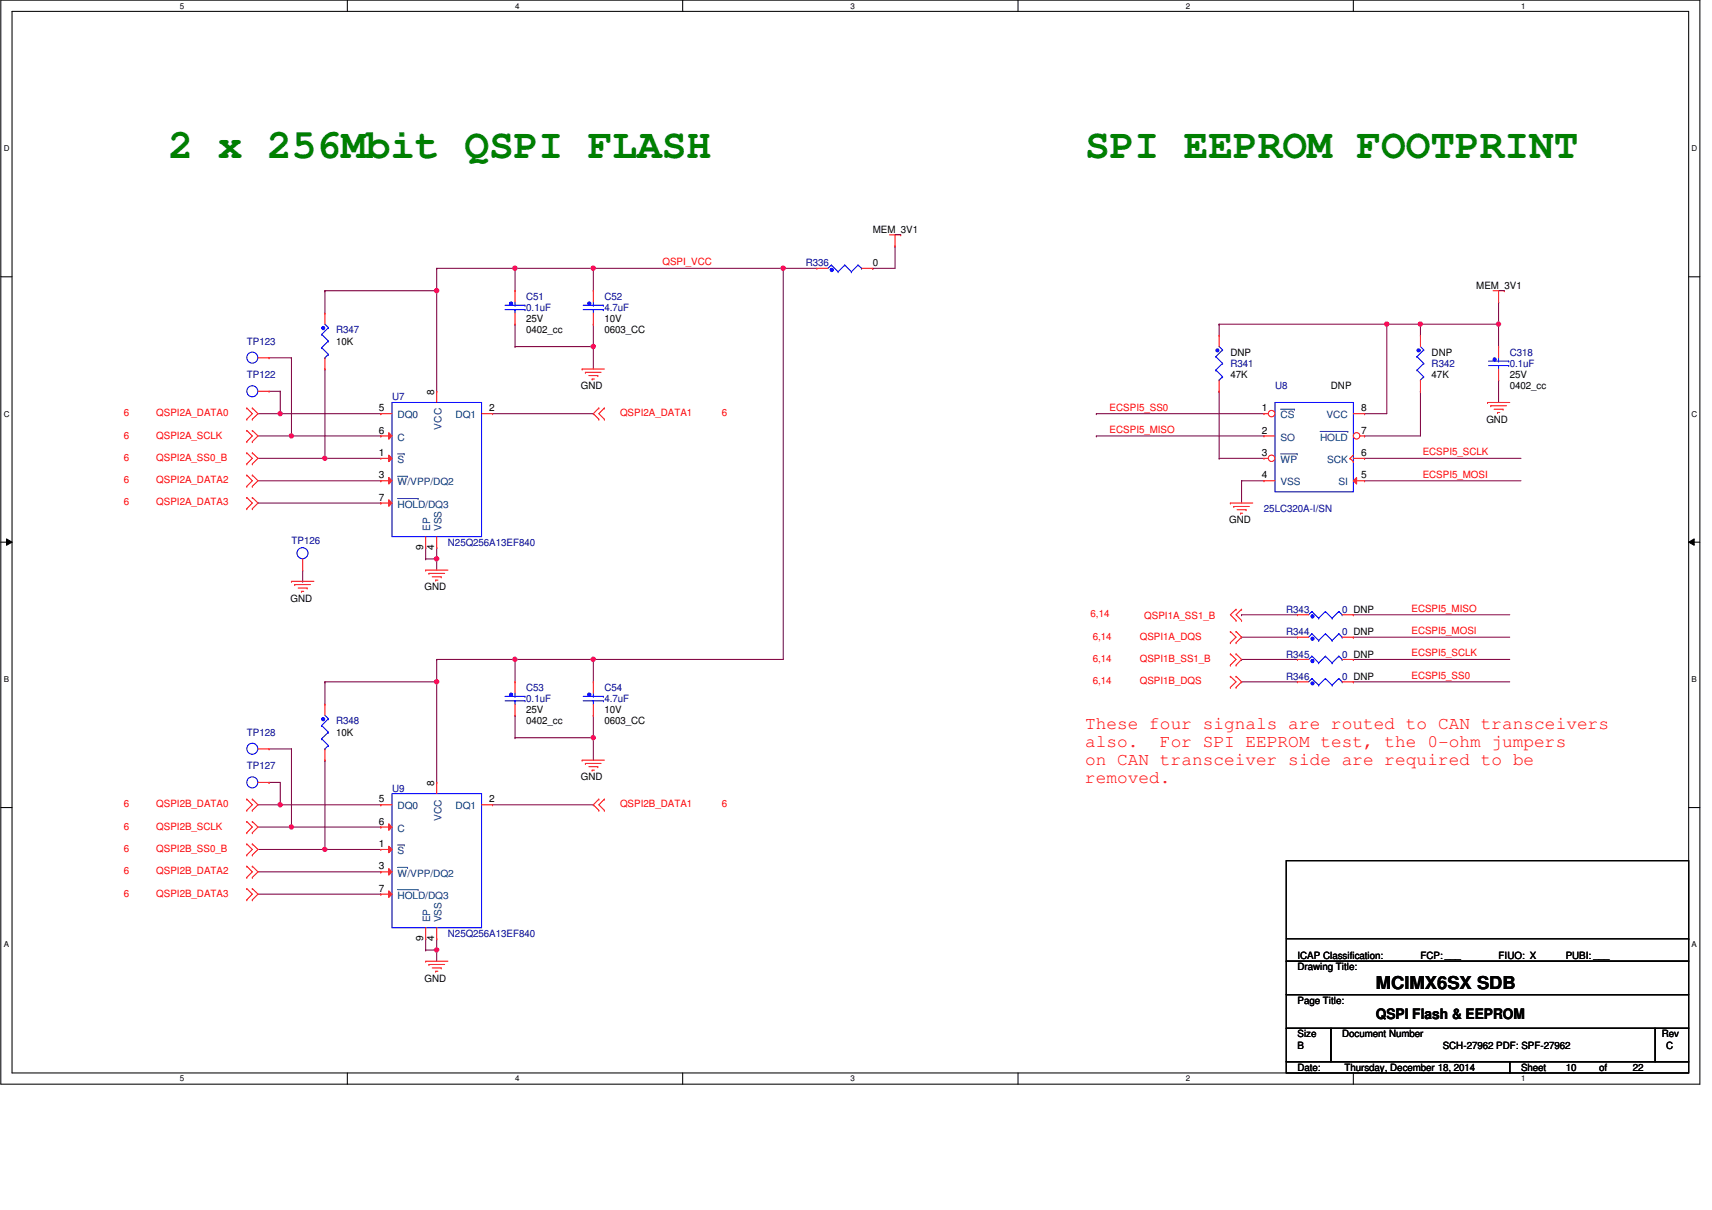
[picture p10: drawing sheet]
<svg xmlns="http://www.w3.org/2000/svg" width="420mm" height="297mm" viewBox="0 0 420 297" stroke-linecap="round" stroke-linejoin="round" font-family="sans-serif">
<path d="M.2 0h417v266.1h-417zM3 2.8h411.4v260.6h-411.4z" fill="none" stroke="#000" stroke-width=".25"/>
<g fill="#fff">
<path d="M44.1 .3h1.1v2.2h-1.1z"/>
<path d="M44.1 263.7h1.1v2.2h-1.1z"/>
</g>
<path d="M85.2 0v2.8M85.2 263.4v2.7" fill="none" stroke="#000" stroke-width=".25"/>
<g fill="#fff">
<path d="M126.4 .3h1.1v2.2h-1.1z"/>
<path d="M126.4 263.7h1.1v2.2h-1.1z"/>
</g>
<path d="M167.5 0v2.8M167.5 263.4v2.7" fill="none" stroke="#000" stroke-width=".25"/>
<g fill="#fff">
<path d="M208.7 .3h1.1v2.2h-1.1z"/>
<path d="M208.7 263.7h1.1v2.2h-1.1z"/>
</g>
<path d="M249.8 0v2.8M249.8 263.4v2.7" fill="none" stroke="#000" stroke-width=".25"/>
<g fill="#fff">
<path d="M291 .3h1.1v2.2h-1.1z"/>
<path d="M291 263.7h1.1v2.2h-1.1z"/>
</g>
<path d="M332.1 0v2.8M332.1 263.4v2.7" fill="none" stroke="#000" stroke-width=".25"/>
<g fill="#fff">
<path d="M373.3 .3h1.1v2.2h-1.1z"/>
<path d="M373.3 263.7h1.1v2.2h-1.1z"/>
<path d="M.9 35.3h1.4v2.2h-1.4z"/>
<path d="M415.2 35.3h1.3v2.2h-1.3z"/>
<path d="M.9 100.5h1.4v2.2h-1.4z"/>
<path d="M415.2 100.5h1.3v2.2h-1.3z"/>
</g>
<path d="M.2 67.9h2.8M414.4 67.9h2.8" fill="none" stroke="#000" stroke-width=".25"/>
<g fill="#fff">
<path d="M.9 165.7h1.3v2.2h-1.3z"/>
<path d="M415.2 165.7h1.3v2.2h-1.3z"/>
</g>
<path d="M.2 133.1h2.8M1.6 132.3l1.4 .8-1.4 .8zM414.4 133.1l1.4-.8v1.6zM414.4 133.1h2.8" fill="none" stroke="#000" stroke-width=".25"/>
<path d="M1.6 132.3l1.4 .8-1.4 .8zM414.4 133.1l1.4-.8v1.6z" fill="#000"/>
<g fill="#fff">
<path d="M.9 230.8h1.3v2.2h-1.3z"/>
<path d="M415.2 230.8h1.3v2.2h-1.3z"/>
</g>
<path d="M.2 198.2h2.8M414.4 198.2h2.8" fill="none" stroke="#000" stroke-width=".25"/>
<path d="M107.2 71.4h.1M107.2 65.9v5.5M107.2 230.5h.1M107.2 230.5v2.7" fill="none" stroke="#800040" stroke-width=".25"/>
<circle cx="107.1" cy="71.3" r=".54" fill="#f0f"/>
<circle cx="107.1" cy="71.3" r=".54" fill="none" stroke="#f0f" stroke-width=".25"/>
<path d="M145.6 65.9h.1M145.6 65.9v5.5" fill="none" stroke="#800040" stroke-width=".25"/>
<circle cx="145.6" cy="65.8" r=".54" fill="#f0f"/>
<circle cx="145.6" cy="65.8" r=".54" fill="none" stroke="#f0f" stroke-width=".25"/>
<path d="M126.4 65.9h.1M126.4 65.9v5.5" fill="none" stroke="#800040" stroke-width=".25"/>
<circle cx="126.4" cy="65.8" r=".54" fill="#f0f"/>
<circle cx="126.4" cy="65.8" r=".54" fill="none" stroke="#f0f" stroke-width=".25"/>
<path d="M126.4 79.6h.1M126.4 79.6v5.5M145.6 79.6h.1M145.6 79.6v5.5h-19.2M126.4 85.1h.1" fill="none" stroke="#800040" stroke-width=".25"/>
<circle cx="145.6" cy="85.1" r=".54" fill="#f0f"/>
<circle cx="145.6" cy="85.1" r=".54" fill="none" stroke="#f0f" stroke-width=".25"/>
<g fill="none" stroke="#800040" stroke-width=".25">
<path d="M145.6 85.1h.1M145.6 85.1v5.5M107.2 167.4h.1M107.2 161.9v5.5M126.4 161.9h.1M126.4 175.6h.1M126.4 161.9v5.5M126.4 175.6v5.5M145.6 161.9h.1M145.6 175.6h.1M145.6 161.9v5.5M145.6 175.6v11"/>
<path d="M126.4 181.1h.1M126.4 181.1h19.2M145.6 181.1h.1"/>
</g>
<circle cx="145.6" cy="181.1" r=".54" fill="#f0f"/>
<circle cx="145.6" cy="181.1" r=".54" fill="none" stroke="#f0f" stroke-width=".25"/>
<path d="M63.3 101.6h5.5M68.8 101.6h.1" fill="none" stroke="#800040" stroke-width=".25"/>
<circle cx="68.8" cy="101.5" r=".54" fill="#f0f"/>
<circle cx="68.8" cy="101.5" r=".54" fill="none" stroke="#f0f" stroke-width=".25"/>
<g fill="none" stroke="#800040" stroke-width=".25">
<path d="M348.6 79.6h.1M348.6 79.6h19.2M63.3 118h30.2M63.3 112.5h16.4M63.3 107h8.2M71.5 107h.1M79.7 112.5h.1M93.5 118h.1M63.3 123.5h30.2M93.5 123.5h.1M304.7 150.9h.1M304.7 156.4h.1"/>
<path d="M304.7 150.9h13.7M304.7 156.4h13.7M332.1 150.9h.1M332.1 156.4h.1M332.1 150.9h38.4M332.1 156.4h38.4M304.7 161.9h.1M304.7 167.4h.1M304.7 161.9h13.7M304.7 167.4h13.7M332.1 161.9h.1M332.1 167.4h.1"/>
<path d="M332.1 161.9h38.4M332.1 167.4h38.4M63.3 197.6h5.5M68.8 197.6h.1M63.3 214h30.2M63.3 219.5h30.2M63.3 208.5h16.4M63.3 203h8.2M71.5 203h.1M79.7 208.5h.1M93.5 214h.1M93.5 219.5h.1"/>
</g>
<circle cx="367.8" cy="79.6" r=".54" fill="#f0f"/>
<circle cx="367.8" cy="79.6" r=".54" fill="none" stroke="#f0f" stroke-width=".25"/>
<circle cx="348.6" cy="79.6" r=".54" fill="#f0f"/>
<circle cx="348.6" cy="79.6" r=".54" fill="none" stroke="#f0f" stroke-width=".25"/>
<g fill="none" stroke="#800040" stroke-width=".25">
<path d="M299.2 79.6h.1M299.2 79.6v2.7M299.2 79.6h41.1M348.6 79.6h.1M348.6 79.6v2.7M367.8 79.6h.1M367.8 74.1h.1M367.8 74.1v11M299.2 96.1h.1M299.2 96.1v16.4M348.6 96.1h.1M348.6 96.1v10.9h-13.7"/>
<path d="M367.8 93.3h.1M367.8 93.3v5.5M299.2 112.5h.1M299.2 112.5h11M334.9 107h.1"/>
</g>
<circle cx="340.3" cy="79.6" r=".54" fill="#f0f"/>
<circle cx="340.3" cy="79.6" r=".54" fill="none" stroke="#f0f" stroke-width=".25"/>
<g fill="none" stroke="#800040" stroke-width=".25">
<path d="M107.2 65.9h.1M107.2 65.9h19.2M214.2 65.9h.1M219.7 60.4h.1M219.7 60.4v5.5h-5.5M340.3 79.6h.1M340.3 79.6v22h-5.4M340.3 79.6h8.3M269.1 107h.1M269.1 101.6h.1M269.1 101.6h41.1M269.1 107h41.1"/>
<path d="M304.7 118h.1M304.7 118h5.5M304.7 118v5.5M334.9 101.6h.1M334.9 112.5h.1M334.9 118h.1M334.9 112.5h38.4M334.9 118h38.4M107.2 161.9h.1M107.2 161.9h19.2"/>
</g>
<circle cx="126.4" cy="161.9" r=".54" fill="#f0f"/>
<circle cx="126.4" cy="161.9" r=".54" fill="none" stroke="#f0f" stroke-width=".25"/>
<path d="M192.2 65.9h.1M192.2 65.9v96" fill="none" stroke="#800040" stroke-width=".25"/>
<circle cx="192.2" cy="65.8" r=".54" fill="#f0f"/>
<circle cx="192.2" cy="65.8" r=".54" fill="none" stroke="#f0f" stroke-width=".25"/>
<path d="M126.4 65.9h.1M126.4 65.9h74.1M145.6 65.9h.1M192.2 65.9h.1M120.9 101.6h24.7M145.6 101.6h.1M107.2 134.5h.1M107.2 134.5v2.7" fill="none" stroke="#800040" stroke-width=".25"/>
<circle cx="107.1" cy="137.2" r=".54" fill="#f0f"/>
<circle cx="107.1" cy="137.2" r=".54" fill="none" stroke="#f0f" stroke-width=".25"/>
<path d="M104.5 134.5h.1M104.5 137.2h.1M104.5 134.5v2.7M104.5 137.2h2.7M107.2 137.2h.1M107.2 137.2v2.8M126.4 161.9h.1M126.4 161.9h65.8M145.6 161.9h.1" fill="none" stroke="#800040" stroke-width=".25"/>
<circle cx="145.6" cy="161.9" r=".54" fill="#f0f"/>
<circle cx="145.6" cy="161.9" r=".54" fill="none" stroke="#f0f" stroke-width=".25"/>
<path d="M104.5 230.5h.1M104.5 233.2h.1M104.5 230.5v2.7M104.5 233.2h2.7" fill="none" stroke="#800040" stroke-width=".25"/>
<circle cx="107.1" cy="233.2" r=".54" fill="#f0f"/>
<circle cx="107.1" cy="233.2" r=".54" fill="none" stroke="#f0f" stroke-width=".25"/>
<path d="M79.7 71.4h.1M79.7 71.4h27.5v24.7M79.7 71.4v5.5M79.7 90.6h.1M79.7 90.6v21.9M107.2 96.1h.1M120.9 197.6h24.7M145.6 197.6h.1M107.2 233.2h.1M107.2 233.2v2.8" fill="none" stroke="#800040" stroke-width=".25"/>
<circle cx="79.7" cy="112.5" r=".54" fill="#f0f"/>
<circle cx="79.7" cy="112.5" r=".54" fill="none" stroke="#f0f" stroke-width=".25"/>
<path d="M79.7 112.5h.1M79.7 112.5h13.8M79.7 167.4h.1M79.7 167.4h27.5" fill="none" stroke="#800040" stroke-width=".25"/>
<circle cx="107.1" cy="167.4" r=".54" fill="#f0f"/>
<circle cx="107.1" cy="167.4" r=".54" fill="none" stroke="#f0f" stroke-width=".25"/>
<path d="M79.7 167.4h.1M79.7 167.4v5.5M79.7 186.6h.1M79.7 186.6v21.9" fill="none" stroke="#800040" stroke-width=".25"/>
<circle cx="79.7" cy="208.5" r=".54" fill="#f0f"/>
<circle cx="79.7" cy="208.5" r=".54" fill="none" stroke="#f0f" stroke-width=".25"/>
<g fill="none" stroke="#800040" stroke-width=".25">
<path d="M66 96.1h2.8M66 87.8h5.5M68.8 96.1h.1M68.8 96.1v5.5M71.5 87.8h.1M71.5 87.8v19.2M68.8 101.6h.1M68.8 101.6h24.7M71.5 107h.1M93.5 101.6h.1M107.2 167.4v24.7M107.2 192.1h.1"/>
<path d="M79.7 208.5h.1M79.7 208.5h13.8"/>
</g>
<circle cx="71.5" cy="107" r=".54" fill="#f0f"/>
<circle cx="71.5" cy="107" r=".54" fill="none" stroke="#f0f" stroke-width=".25"/>
<path d="M71.5 107h22M93.5 107h.1M66 183.9h5.5M71.5 183.9h.1M71.5 183.9v19.1M71.5 203h.1" fill="none" stroke="#800040" stroke-width=".25"/>
<circle cx="71.5" cy="203" r=".54" fill="#f0f"/>
<circle cx="71.5" cy="203" r=".54" fill="none" stroke="#f0f" stroke-width=".25"/>
<path d="M74.3 140v2.7M74.3 142.7h.1M66 192.1h.1M66 192.1h2.8v5.5M68.8 197.6h.1M71.5 203h22M93.5 203h.1" fill="none" stroke="#800040" stroke-width=".25"/>
<circle cx="68.8" cy="197.5" r=".54" fill="#f0f"/>
<circle cx="68.8" cy="197.5" r=".54" fill="none" stroke="#f0f" stroke-width=".25"/>
<path d="M68.8 197.6h24.7M93.5 197.6h.1" fill="none" stroke="#800040" stroke-width=".25"/>
<g fill="none" stroke="#f00" stroke-width=".25">
<path d="M218.3 57.7h2.8M219.7 57.7v2.7M221.1 57.7h.1M219.7 60.4h.1M366.4 71.4h2.8M367.8 74.1h.1M367.8 71.4v2.7M369.2 71.4h.1M142.9 90.6h.1M142.9 90.6h5.4M143.7 91.4h.1M143.7 91.4h3.8"/>
<path d="M144.5 92.2h2.2M145.3 93h.1M145.3 93h.6M146.7 92.2h.1M365.1 98.8h.1M365.1 98.8h5.4M365.9 99.6h.1M365.9 99.6h3.8M60.6 102.9h.1M60.6 100.2h.1M60.6 119.4h.1M60.6 116.6h.1"/>
<path d="M60.6 113.9h.1M60.6 111.2h.1M60.6 108.4h.1M60.6 105.7h.1M60.6 100.2l1.3 1.4-1.3 1.3M60.6 116.6l1.3 1.4-1.3 1.4M60.6 111.2l1.3 1.3-1.3 1.4M60.6 105.7l1.3 1.3-1.3 1.4M61.9 100.2h.1M61.9 102.9h.1M61.9 116.6h.1M61.9 119.4h.1"/>
<path d="M61.9 111.2h.1M61.9 113.9h.1M61.9 105.7h.1M61.9 108.4h.1M61.9 100.2l1.4 1.4-1.4 1.3M61.9 116.6l1.4 1.4-1.4 1.4M61.9 111.2l1.4 1.3-1.4 1.4M61.9 105.7l1.4 1.3-1.4 1.4M147 100.2h.1M147 102.9h.1M147 100.2l-1.4 1.4 1.4 1.3M148.3 102.9h.1"/>
<path d="M148.3 100.2h.1M148.3 100.2l-1.3 1.4 1.3 1.3M366.7 100.5h2.2M367.5 101.3h.1M367.5 101.3h.6M368.9 100.5h.1M60.6 124.9h.1M60.6 122.1h.1M60.6 122.1l1.3 1.4-1.3 1.4M61.9 122.1h.1M61.9 124.9h.1M61.9 122.1l1.4 1.4-1.4 1.4"/>
<path d="M104.5 140h.1M104.5 140h5.4M302 123.5h.1M302 123.5h5.5M302.8 124.3h.1M302.8 124.3h3.8M303.6 125.1h2.2M304.4 126h.1M304.4 126h.6M305.8 125.1h.1M71.5 142.7h.1M71.5 142.7h5.5"/>
<path d="M72.3 143.5h.1M72.3 143.5h3.9M73.2 144.4h2.2M74 145.2h.1M74 145.2h.5M75.4 144.4h.1M105.3 140.8h.1M105.3 140.8h3.8M106.1 141.6h2.2M106.9 142.4h.1M106.9 142.4h.6M108.3 141.6h.1"/>
<path d="M302 157.8h.1M302 155h.1M302 155l1.3 1.4-1.3 1.4M303.3 155h.1M303.3 157.8h.1M303.3 149.6h.1M303.3 152.3h.1M303.3 155l1.4 1.4-1.4 1.4M303.3 149.6l-1.3 1.3 1.3 1.4M304.7 149.6h.1M304.7 152.3h.1M304.7 149.6l-1.4 1.3 1.4 1.4"/>
<path d="M302 163.3h.1M302 160.5h.1M302 168.7h.1M302 166h.1M302 160.5l1.3 1.4-1.3 1.4M302 166l1.3 1.4-1.3 1.3M303.3 160.5h.1M303.3 163.3h.1M303.3 166h.1M303.3 168.7h.1M303.3 160.5l1.4 1.4-1.4 1.4M303.3 166l1.4 1.4-1.4 1.3"/>
<path d="M60.6 198.9h.1M60.6 196.2h.1M60.6 196.2l1.3 1.4-1.3 1.3M61.9 196.2h.1M61.9 198.9h.1M61.9 196.2l1.4 1.4-1.4 1.3M142.9 186.6h.1M142.9 186.6h5.4M143.7 187.4h.1M143.7 187.4h3.8M144.5 188.2h2.2M145.3 189.1h.1"/>
<path d="M145.3 189.1h.6M146.7 188.2h.1M147 196.2h.1M147 198.9h.1M147 196.2l-1.4 1.4 1.4 1.3M148.3 198.9h.1M148.3 196.2h.1M148.3 196.2l-1.3 1.4 1.3 1.3M60.6 215.4h.1M60.6 212.6h.1M60.6 218.1h.1M60.6 209.9h.1"/>
<path d="M60.6 207.2h.1M60.6 204.4h.1M60.6 201.7h.1M60.6 212.6l1.3 1.4-1.3 1.4M60.6 218.1l1.3 1.4-1.3 1.4M60.6 207.2l1.3 1.3-1.3 1.4M60.6 201.7l1.3 1.3-1.3 1.4M61.9 212.6h.1M61.9 215.4h.1M61.9 218.1h.1M61.9 207.2h.1M61.9 209.9h.1"/>
<path d="M61.9 201.7h.1M61.9 204.4h.1M61.9 212.6l1.4 1.4-1.4 1.4M61.9 218.1l1.4 1.4-1.4 1.4M61.9 207.2l1.4 1.3-1.4 1.4M61.9 201.7l1.4 1.3-1.4 1.4M60.6 220.9h.1M61.9 220.9h.1M104.5 236h.1M104.5 236h5.4M105.3 236.8h.1M105.3 236.8h3.8"/>
<path d="M106.1 237.6h2.2M106.9 238.4h.1M106.9 238.4h.6M108.3 237.6h.1"/>
</g>
<path d="M315.7 211.3h98.7v24.7h-98.7zM315.7 236h98.7v8.2h-98.7zM315.7 230.5h98.7M414.4 230.5h.1M315.7 244.2h98.7v8.2h-98.7zM315.7 252.4h10.9v8.2h-10.9zM326.6 252.4h79.6v8.2h-79.6zM406.2 252.4h8.2v8.2h-8.2zM315.7 260.6h54.8v2.8h-54.8zM370.5 260.6h43.9v2.8h-43.9z" fill="none" stroke="#000" stroke-width=".25"/>
<path d="M79.7 79.6l.9 .8M78.9 82.1h.1M78.9 85.3h.1M78.9 82.1l1.7 1.6M78.9 85.3l1.7 1.7M79.7 87.8h.1M80.6 80.4h.1M80.6 83.7h.1M80.6 87h.1M80.6 80.4l-1.7 1.7M80.6 83.7l-1.7 1.6M80.6 87l-.9 .8" fill="none" stroke="#00f" stroke-width=".25"/>
<circle cx="79.3" cy="80.5" r=".39" fill="#00f"/>
<g fill="none" stroke="#00f" stroke-width=".25">
<path d="M143.1 76h5M143.1 74.9h5M145.6 76h.1M145.6 76v.9M148.1 76h.1M148.1 74.9h.1"/>
<circle cx="79.3" cy="80.5" r=".39"/>
<circle cx="61.9" cy="192.1" r="1.35"/>
</g>
<path d="M79.7 76.9h.1M79.7 76.9v2.7M79.7 90.6h.1M79.7 87.8v2.8M63.3 192.1h2.7M66 192.1h.1" fill="none" stroke="#f00" stroke-width=".25"/>
<circle cx="144.6" cy="74.5" r=".39" fill="#00f"/>
<g fill="none" stroke="#00f" stroke-width=".25">
<path d="M145.6 74.9h.1M145.6 74.1v.8M365.3 89.7h5M365.3 88.6h5M367.8 89.7h.1M367.8 89.7v.9M370.3 89.7h.1M370.3 88.6h.1"/>
<circle cx="144.6" cy="74.5" r=".39"/>
</g>
<path d="M145.6 71.4h.1M145.6 79.6h.1M145.6 71.4v2.7M145.6 76.9v2.7" fill="none" stroke="#f00" stroke-width=".25"/>
<circle cx="366.8" cy="88.2" r=".38" fill="#00f"/>
<g fill="none" stroke="#00f" stroke-width=".25">
<path d="M347.8 87.5h.1M347.8 90.8h.1M347.8 87.5l1.6 1.7M347.8 90.8l1.6 1.7M348.6 93.3h.1M348.6 85.1l.8 .8M349.4 85.9h.1M349.4 89.2h.1M349.4 92.5h.1M349.4 85.9l-1.6 1.6M349.4 89.2l-1.6 1.6M349.4 92.5l-.8 .8"/>
<path d="M367.8 88.6h.1M367.8 87.8v.8"/>
<circle cx="61.9" cy="96.1" r="1.35"/>
<circle cx="366.8" cy="88.2" r=".38"/>
</g>
<path d="M63.3 96.1h2.7M66 96.1h.1M367.8 85.1h.1M367.8 93.3h.1M367.8 85.1v2.7M367.8 90.6v2.7" fill="none" stroke="#f00" stroke-width=".25"/>
<circle cx="348.2" cy="86" r=".39" fill="#00f"/>
<g fill="none" stroke="#00f" stroke-width=".25">
<path d="M96.2 98.8h22v32.9h-22z"/>
<circle cx="348.2" cy="86" r=".39"/>
</g>
<path d="M348.6 82.3h.1M348.6 96.1h.1M348.6 82.3v2.8M348.6 93.3v2.8" fill="none" stroke="#f00" stroke-width=".25"/>
<path d="M95.4 111.7l.8 .8-.8 .8z" fill="#f00"/>
<path d="M93.5 112.5h.1M93.5 112.5h2.7M95.4 111.7l.8 .8-.8 .8zM118.2 101.6h2.7M120.9 101.6h.1" fill="none" stroke="#f00" stroke-width=".25"/>
<path d="M97.6 111.4h1.6M99.2 111.4h.1" fill="none" stroke="#004080" stroke-width=".25"/>
<path d="M95.4 117.2l.8 .8-.8 .8z" fill="#f00"/>
<path d="M93.5 118h.1M93.5 101.6h.1M93.5 118h2.7M93.5 101.6h2.7M95.4 117.2l.8 .8-.8 .8zM107.2 134.5h.1M107.2 131.7v2.8" fill="none" stroke="#f00" stroke-width=".25"/>
<path d="M97.6 116.9h2.4M100 116.9h.1" fill="none" stroke="#004080" stroke-width=".25"/>
<path d="M95.4 106.2l.8 .8-.8 .8z" fill="#f00"/>
<path d="M93.5 107h.1M93.5 107h2.7M95.4 106.2l.8 .8-.8 .8z" fill="none" stroke="#f00" stroke-width=".25"/>
<path d="M95.4 122.7l.8 .8-.8 .8z" fill="#f00"/>
<path d="M107.2 96.1h.1M107.2 96.1v2.7M93.5 123.5h.1M93.5 123.5h2.7M95.4 122.7l.8 .8-.8 .8zM104.5 134.5h.1M104.5 131.7v2.8" fill="none" stroke="#f00" stroke-width=".25"/>
<path d="M97.6 122.4h5M102.6 122.4h.1" fill="none" stroke="#004080" stroke-width=".25"/>
<path d="M123.9 76h5M123.9 74.9h5M126.4 76h.1M126.4 76v.9M128.9 76h.1M128.9 74.9h.1" fill="none" stroke="#00f" stroke-width=".25"/>
<circle cx="125.4" cy="74.5" r=".38" fill="#00f"/>
<g fill="none" stroke="#00f" stroke-width=".25">
<path d="M126.4 74.9h.1M126.4 74.1v.8M204 65.1h.1M204 65.1l-.8 .8M204 65.1l1.7 1.6M205.7 66.7h.1M207.3 65.1h.1M207.3 65.1l-1.6 1.6M207.3 65.1l1.6 1.6M208.9 66.7h.1M210.6 65.1h.1M210.6 65.1l-1.7 1.6"/>
<path d="M210.6 65.1l.8 .8M211.4 65.9h.1"/>
<circle cx="125.4" cy="74.5" r=".38"/>
</g>
<path d="M126.4 71.4h.1M126.4 79.6h.1M126.4 71.4v2.7M126.4 76.9v2.7" fill="none" stroke="#f00" stroke-width=".25"/>
<circle cx="204.1" cy="66.3" r=".4" fill="#00f"/>
<g fill="none" stroke="#00f" stroke-width=".25">
<path d="M298.4 87.5h.1M298.4 90.8h.1M298.4 87.5l1.6 1.7M298.4 90.8l1.6 1.7M299.2 93.3h.1M299.2 85.1l.8 .8M300 85.9h.1M300 89.2h.1M300 92.5h.1M300 85.9l-1.6 1.6M300 89.2l-1.6 1.6M300 92.5l-.8 .8"/>
<circle cx="204.1" cy="66.3" r=".4"/>
<circle cx="61.9" cy="183.8" r="1.35"/>
</g>
<path d="M200.5 65.9h.1M200.5 65.9h2.7M211.4 65.9h2.8M214.2 65.9h.1M63.3 183.9h2.7M66 183.9h.1" fill="none" stroke="#f00" stroke-width=".25"/>
<circle cx="298.8" cy="86" r=".38" fill="#00f"/>
<g fill="none" stroke="#00f" stroke-width=".25">
<path d="M322 155.6h.1M322 155.6l-.8 .8M322 155.6l1.6 1.6M323.6 157.2h.1M325.3 155.6h.1M325.3 155.6l-1.7 1.6M325.3 155.6l1.6 1.6M326.9 157.2h.1M328.6 155.6h.1M328.6 155.6l-1.7 1.6M328.6 155.6l.8 .8M329.4 156.4h.1"/>
<circle cx="298.8" cy="86" r=".38"/>
</g>
<path d="M299.2 82.3h.1M299.2 96.1h.1M299.2 82.3v2.8M299.2 93.3v2.8" fill="none" stroke="#f00" stroke-width=".25"/>
<circle cx="322.1" cy="156.8" r=".38" fill="#00f"/>
<g fill="none" stroke="#00f" stroke-width=".25">
<path d="M322 150.1h.1M322 150.1l-.8 .8M322 150.1l1.6 1.7M323.6 151.8h.1M325.3 150.1h.1M325.3 150.1l-1.7 1.7M325.3 150.1l1.6 1.7M326.9 151.8h.1M328.6 150.1h.1M328.6 150.1l-1.7 1.7M328.6 150.1l.8 .8M329.4 150.9h.1"/>
<circle cx="322.1" cy="156.8" r=".38"/>
</g>
<path d="M318.4 156.4h.1M318.4 156.4h2.8M329.4 156.4h2.7M332.1 156.4h.1" fill="none" stroke="#f00" stroke-width=".25"/>
<circle cx="322.1" cy="151.3" r=".39" fill="#00f"/>
<g fill="none" stroke="#00f" stroke-width=".25">
<path d="M96.2 194.8h22v33h-22z"/>
<circle cx="74.2" cy="135.8" r="1.35"/>
<circle cx="322.1" cy="151.3" r=".39"/>
</g>
<path d="M74.3 140h.1M74.3 137.2v2.8M318.4 150.9h.1M318.4 150.9h2.8M329.4 150.9h2.7M332.1 150.9h.1" fill="none" stroke="#f00" stroke-width=".25"/>
<path d="M95.4 207.7l.8 .8-.8 .8z" fill="#f00"/>
<path d="M118.2 197.6h2.7M120.9 197.6h.1M93.5 208.5h.1M93.5 208.5h2.7M95.4 207.7l.8 .8-.8 .8z" fill="none" stroke="#f00" stroke-width=".25"/>
<path d="M97.6 207.4h1.6M99.2 207.4h.1" fill="none" stroke="#004080" stroke-width=".25"/>
<path d="M95.4 213.2l.8 .8-.8 .8z" fill="#f00"/>
<path d="M93.5 197.6h.1M93.5 197.6h2.7M93.5 214h.1M93.5 214h2.7M95.4 213.2l.8 .8-.8 .8zM107.2 230.5h.1M107.2 227.8v2.7" fill="none" stroke="#f00" stroke-width=".25"/>
<path d="M97.6 212.9h2.4M100 212.9h.1" fill="none" stroke="#004080" stroke-width=".25"/>
<path d="M95.4 202.2l.8 .8-.8 .8z" fill="#f00"/>
<path d="M93.5 203h.1M93.5 203h2.7M95.4 202.2l.8 .8-.8 .8z" fill="none" stroke="#f00" stroke-width=".25"/>
<path d="M95.4 218.7l.8 .8-.8 .8z" fill="#f00"/>
<path d="M107.2 192.1h.1M107.2 192.1v2.7M93.5 219.5h.1M93.5 219.5h2.7M95.4 218.7l.8 .8-.8 .8zM104.5 230.5h.1M104.5 227.8v2.7" fill="none" stroke="#f00" stroke-width=".25"/>
<path d="M97.6 218.4h5M102.6 218.4h.1" fill="none" stroke="#004080" stroke-width=".25"/>
<path d="M143.1 172h5M143.1 170.9h5M145.6 172h.1M145.6 172v.9M148.1 172h.1M148.1 170.9h.1" fill="none" stroke="#00f" stroke-width=".25"/>
<circle cx="144.6" cy="170.5" r=".39" fill="#00f"/>
<g fill="none" stroke="#00f" stroke-width=".25">
<path d="M145.6 170.9h.1M145.6 170.1v.8M322 161.1h.1M322 161.1l-.8 .8M322 161.1l1.6 1.6M323.6 162.7h.1M325.3 161.1h.1M325.3 161.1l-1.7 1.6M325.3 161.1l1.6 1.6M326.9 162.7h.1M328.6 161.1h.1M328.6 161.1l-1.7 1.6"/>
<path d="M328.6 161.1l.8 .8M329.4 161.9h.1"/>
<circle cx="144.6" cy="170.5" r=".39"/>
</g>
<path d="M145.6 167.4h.1M145.6 175.6h.1M145.6 167.4v2.7M145.6 172.9v2.7" fill="none" stroke="#f00" stroke-width=".25"/>
<circle cx="322.1" cy="162.3" r=".39" fill="#00f"/>
<g fill="none" stroke="#00f" stroke-width=".25">
<path d="M322 166.6h.1M322 166.6l-.8 .8M322 166.6l1.6 1.6M323.6 168.2h.1M325.3 166.6h.1M325.3 166.6l-1.7 1.6M325.3 166.6l1.6 1.6M326.9 168.2h.1M328.6 166.6h.1M328.6 166.6l-1.7 1.6M328.6 166.6l.8 .8M329.4 167.4h.1"/>
<circle cx="61.9" cy="87.8" r="1.35"/>
<circle cx="322.1" cy="162.3" r=".39"/>
</g>
<path d="M63.3 87.8h2.7M66 87.8h.1M318.4 161.9h.1M318.4 161.9h2.8M329.4 161.9h2.7M332.1 161.9h.1" fill="none" stroke="#f00" stroke-width=".25"/>
<circle cx="322.1" cy="167.8" r=".38" fill="#00f"/>
<g fill="none" stroke="#00f" stroke-width=".25">
<path d="M78.9 178.1h.1M78.9 178.1l1.7 1.6M79.7 175.6l.9 .8M80.6 176.4h.1M80.6 179.7h.1M80.6 176.4l-1.7 1.7M80.6 179.7l-1.7 1.7M78.9 181.4h.1M78.9 181.4l1.7 1.6M79.7 183.9h.1M80.6 183h.1M80.6 183l-.9 .9"/>
<circle cx="322.1" cy="167.8" r=".38"/>
</g>
<path d="M318.4 167.4h.1M318.4 167.4h2.8M329.4 167.4h2.7M332.1 167.4h.1" fill="none" stroke="#f00" stroke-width=".25"/>
<circle cx="79.3" cy="176.5" r=".39" fill="#00f"/>
<g fill="none" stroke="#00f" stroke-width=".25">
<path d="M123.9 172h5M123.9 170.9h5M126.4 172h.1M126.4 172v.9M128.9 172h.1M128.9 170.9h.1"/>
<circle cx="79.3" cy="176.5" r=".39"/>
</g>
<path d="M79.7 172.9h.1M79.7 172.9v2.7M79.7 186.6h.1M79.7 183.9v2.7" fill="none" stroke="#f00" stroke-width=".25"/>
<circle cx="125.4" cy="170.5" r=".38" fill="#00f"/>
<g fill="none" stroke="#00f" stroke-width=".25">
<path d="M312.9 98.8h19.2v21.9h-19.2zM126.4 170.9h.1M126.4 170.1v.8"/>
<circle cx="125.4" cy="170.5" r=".38"/>
</g>
<path d="M126.4 167.4h.1M126.4 175.6h.1M126.4 167.4v2.7M126.4 172.9v2.7" fill="none" stroke="#f00" stroke-width=".25"/>
<circle cx="312.1" cy="101.5" r=".8" fill="#fff"/>
<g fill="none" stroke="#f00" stroke-width=".25">
<path d="M310.2 101.6h.1M310.2 107h.1M310.2 101.6h1.1M310.2 107h2.7"/>
<circle cx="312.1" cy="101.5" r=".8"/>
</g>
<path d="M314.3 100.5h3.4M317.7 100.5h.1" fill="none" stroke="#004080" stroke-width=".25"/>
<circle cx="312.1" cy="112.5" r=".8" fill="#fff"/>
<g fill="none" stroke="#f00" stroke-width=".25">
<path d="M310.2 112.5h.1M310.2 118h.1M310.2 112.5h1.1M310.2 118h2.7"/>
<circle cx="312.1" cy="112.5" r=".8"/>
</g>
<path d="M314.3 111.4h4.1M318.4 111.4h.1" fill="none" stroke="#004080" stroke-width=".25"/>
<path d="M332.1 118l.8-.8v1.6z" fill="#f00"/>
<path d="M332.1 118l.8-.8v1.6zM332.1 118h2.8M334.9 118h.1" fill="none" stroke="#f00" stroke-width=".25"/>
<circle cx="332.9" cy="107" r=".8" fill="#fff"/>
<g fill="none" stroke="#f00" stroke-width=".25">
<path d="M331.3 112.5h.1M331.3 112.5l.8 .8M332.1 113.3h.1M332.1 111.7l-.8 .8M332.1 112.5h2.8M332.1 101.6h2.8M333.8 107h1.1M334.9 107h.1M334.9 112.5h.1M334.9 101.6h.1"/>
<circle cx="332.9" cy="107" r=".8"/>
</g>
<path d="M324 105.9h6.8M330.8 105.9h.1" fill="none" stroke="#004080" stroke-width=".25"/>
<circle cx="107.1" cy="71.3" r=".54" fill="#f0f"/>
<circle cx="107.1" cy="71.3" r=".54" fill="none" stroke="#f0f" stroke-width=".25"/>
<circle cx="145.6" cy="65.8" r=".54" fill="#f0f"/>
<circle cx="145.6" cy="65.8" r=".54" fill="none" stroke="#f0f" stroke-width=".25"/>
<circle cx="126.4" cy="65.8" r=".54" fill="#f0f"/>
<circle cx="126.4" cy="65.8" r=".54" fill="none" stroke="#f0f" stroke-width=".25"/>
<circle cx="145.6" cy="85.1" r=".54" fill="#f0f"/>
<circle cx="145.6" cy="85.1" r=".54" fill="none" stroke="#f0f" stroke-width=".25"/>
<circle cx="145.6" cy="181.1" r=".54" fill="#f0f"/>
<circle cx="145.6" cy="181.1" r=".54" fill="none" stroke="#f0f" stroke-width=".25"/>
<circle cx="68.8" cy="101.5" r=".54" fill="#f0f"/>
<circle cx="68.8" cy="101.5" r=".54" fill="none" stroke="#f0f" stroke-width=".25"/>
<circle cx="367.8" cy="79.6" r=".54" fill="#f0f"/>
<circle cx="367.8" cy="79.6" r=".54" fill="none" stroke="#f0f" stroke-width=".25"/>
<circle cx="348.6" cy="79.6" r=".54" fill="#f0f"/>
<circle cx="348.6" cy="79.6" r=".54" fill="none" stroke="#f0f" stroke-width=".25"/>
<circle cx="340.3" cy="79.6" r=".54" fill="#f0f"/>
<circle cx="340.3" cy="79.6" r=".54" fill="none" stroke="#f0f" stroke-width=".25"/>
<circle cx="126.4" cy="161.9" r=".54" fill="#f0f"/>
<circle cx="126.4" cy="161.9" r=".54" fill="none" stroke="#f0f" stroke-width=".25"/>
<circle cx="192.2" cy="65.8" r=".54" fill="#f0f"/>
<circle cx="192.2" cy="65.8" r=".54" fill="none" stroke="#f0f" stroke-width=".25"/>
<circle cx="107.1" cy="137.2" r=".54" fill="#f0f"/>
<circle cx="107.1" cy="137.2" r=".54" fill="none" stroke="#f0f" stroke-width=".25"/>
<circle cx="145.6" cy="161.9" r=".54" fill="#f0f"/>
<circle cx="145.6" cy="161.9" r=".54" fill="none" stroke="#f0f" stroke-width=".25"/>
<circle cx="107.1" cy="233.2" r=".54" fill="#f0f"/>
<circle cx="107.1" cy="233.2" r=".54" fill="none" stroke="#f0f" stroke-width=".25"/>
<circle cx="79.7" cy="112.5" r=".54" fill="#f0f"/>
<circle cx="79.7" cy="112.5" r=".54" fill="none" stroke="#f0f" stroke-width=".25"/>
<circle cx="107.1" cy="167.4" r=".54" fill="#f0f"/>
<circle cx="107.1" cy="167.4" r=".54" fill="none" stroke="#f0f" stroke-width=".25"/>
<circle cx="79.7" cy="208.5" r=".54" fill="#f0f"/>
<circle cx="79.7" cy="208.5" r=".54" fill="none" stroke="#f0f" stroke-width=".25"/>
<circle cx="71.5" cy="107" r=".54" fill="#f0f"/>
<circle cx="71.5" cy="107" r=".54" fill="none" stroke="#f0f" stroke-width=".25"/>
<circle cx="71.5" cy="203" r=".54" fill="#f0f"/>
<circle cx="71.5" cy="203" r=".54" fill="none" stroke="#f0f" stroke-width=".25"/>
<circle cx="68.8" cy="197.5" r=".54" fill="#f0f"/>
<circle cx="68.8" cy="197.5" r=".54" fill="none" stroke="#f0f" stroke-width=".25"/>
<g font-size="10.1" fill="#008000">
<text x="41.3" y="38.8">2 x 256Mbit QSPI FLASH</text>
<text x="266.3" y="38.8">SPI EEPROM FOOTPRINT</text>
</g>
<g font-size="4.4" fill="#f00">
<text x="266.3" y="179.1">These four signals are routed to CAN transceivers</text>
<text x="266.3" y="183.4">also.</text>
<text x="284.7" y="183.4">For SPI EEPROM test, the 0-ohm jumpers</text>
<text x="266.3" y="187.8">on CAN transceiver side are required to be</text>
<text x="266.3" y="192.2">removed.</text>
</g>
<text font-size="4.4" x="337.6" y="242.7">MCIMX6SX SDB</text>
<text font-size="3.6" x="337.6" y="250.2">QSPI Flash &amp; EEPROM</text>
<g font-size="2.5">
<text x="214.2" y="57.1">MEM_3V1</text>
<text x="214.2" y="65.4">0</text>
<text x="362.3" y="70.9">MEM_3V1</text>
<text x="129.1" y="81.8">0402_cc</text>
<text x="129.1" y="79.1">25V</text>
<text x="148.3" y="81.8">0603_CC</text>
<text x="148.3" y="79.1">10V</text>
<text x="82.5" y="84.6">10K</text>
<text x="302" y="87.3">DNP</text>
<text x="351.4" y="87.3">DNP</text>
<text x="142.6" y="95.5">GND</text>
<text x="302" y="92.8">47K</text>
<text x="326.6" y="95.5">DNP</text>
<text x="351.4" y="92.8">47K</text>
<text x="370.5" y="95.5">0402_cc</text>
<text x="370.5" y="92.8">25V</text>
<text x="93" y="101">5</text>
<text x="106.6" y="96.9" transform="rotate(-90 106.6 96.9)">8</text>
<text x="120.1" y="101">2</text>
<text x="309.7" y="101">1</text>
<text x="334" y="101">8</text>
<text x="93" y="106.4">6</text>
<text x="309.7" y="106.4">2</text>
<text x="334" y="106.4">7</text>
<text x="364.8" y="103.8">GND</text>
<text x="93" y="111.9">1</text>
<text x="309.7" y="111.9">3</text>
<text x="334" y="111.9">6</text>
<text x="93" y="117.4">3</text>
<text x="309.7" y="117.4">4</text>
<text x="334" y="117.4">5</text>
<text x="93" y="122.9">7</text>
<text x="301.7" y="128.5">GND</text>
<text x="103.9" y="135" transform="rotate(-90 103.9 135)">9</text>
<text x="106.6" y="135" transform="rotate(-90 106.6 135)">4</text>
<text x="71.3" y="147.7">GND</text>
<text x="104.2" y="144.9">GND</text>
<text x="129.1" y="177.8">0402_cc</text>
<text x="129.1" y="175.1">25V</text>
<text x="148.3" y="177.8">0603_CC</text>
<text x="148.3" y="175.1">10V</text>
<text x="82.5" y="180.6">10K</text>
<text x="142.6" y="191.6">GND</text>
<text x="93" y="197">5</text>
<text x="106.6" y="192.9" transform="rotate(-90 106.6 192.9)">8</text>
<text x="120.1" y="197">2</text>
<text x="93" y="202.4">6</text>
<text x="93" y="207.9">1</text>
<text x="93" y="213.4">3</text>
<text x="93" y="218.9">7</text>
<text x="103.9" y="231.1" transform="rotate(-90 103.9 231.1)">9</text>
<text x="106.6" y="231.1" transform="rotate(-90 106.6 231.1)">4</text>
<text x="318.4" y="238.2">Drawing Title:</text>
<text x="318.4" y="235.5">ICAP Classification:</text>
<text x="348.6" y="235.5">FCP: ___</text>
<text x="367.8" y="235.5">FIUO: X</text>
<text x="384.2" y="235.5">PUBI: ___</text>
<text x="104.2" y="241">GND</text>
<text x="318.4" y="246.4">Page Title:</text>
<text x="318.4" y="254.7">Size</text>
<text x="318.4" y="257.4">B</text>
<text x="329.4" y="254.7">Document Number</text>
<text x="354.1" y="257.4">SCH-27962 PDF: SPF-27962</text>
<text x="407.8" y="254.7">Rev</text>
<text x="408.9" y="257.4">C</text>
<text x="318.4" y="262.9">Date:</text>
<text x="329.9" y="262.9">Thursday, December 18, 2014</text>
<text x="373.3" y="262.9">Sheet</text>
<text x="384.2" y="262.9">10</text>
<text x="392.5" y="262.9">of</text>
<text x="400.7" y="262.9">22</text>
</g>
<g font-size="2.5" fill="#f00">
<text x="162.6" y="65.1">QSPI_VCC</text>
<text x="272.3" y="100.8">ECSPI5_SS0</text>
<text x="30.4" y="102.2">6</text>
<text x="30.4" y="107.7">6</text>
<text x="38.3" y="102.2">QSPI2A_DATA0</text>
<text x="38.3" y="107.7">QSPI2A_SCLK</text>
<text x="152.2" y="102.2">QSPI2A_DATA1</text>
<text x="177.2" y="102.2">6</text>
<text x="272.3" y="106.3">ECSPI5_MISO</text>
<text x="30.4" y="113.1">6</text>
<text x="38.3" y="113.1">QSPI2A_SS0_B</text>
<text x="349.2" y="111.8">ECSPI5_SCLK</text>
<text x="30.4" y="118.6">6</text>
<text x="38.3" y="118.6">QSPI2A_DATA2</text>
<text x="349.2" y="117.3">ECSPI5_MOSI</text>
<text x="30.4" y="124.1">6</text>
<text x="38.3" y="124.1">QSPI2A_DATA3</text>
<text x="267.7" y="151.5">6,14</text>
<text x="280.8" y="152.1">QSPI1A_SS1_B</text>
<text x="346.4" y="150.2">ECSPI5_MISO</text>
<text x="346.4" y="155.7">ECSPI5_MOSI</text>
<text x="268.2" y="157">6,14</text>
<text x="279.7" y="157">QSPI1A_DQS</text>
<text x="346.4" y="161.1">ECSPI5_SCLK</text>
<text x="268.2" y="162.5">6,14</text>
<text x="268.2" y="168">6,14</text>
<text x="279.7" y="162.5">QSPI1B_SS1_B</text>
<text x="279.7" y="168">QSPI1B_DQS</text>
<text x="346.4" y="166.6">ECSPI5_SS0</text>
<text x="30.4" y="198.2">6</text>
<text x="30.4" y="203.7">6</text>
<text x="38.3" y="198.2">QSPI2B_DATA0</text>
<text x="38.3" y="203.7">QSPI2B_SCLK</text>
<text x="152.2" y="198.2">QSPI2B_DATA1</text>
<text x="177.2" y="198.2">6</text>
<text x="30.4" y="209.1">6</text>
<text x="38.3" y="209.1">QSPI2B_SS0_B</text>
<text x="30.4" y="214.6">6</text>
<text x="38.3" y="214.6">QSPI2B_DATA2</text>
<text x="30.4" y="220.1">6</text>
<text x="38.3" y="220.1">QSPI2B_DATA3</text>
</g>
<g font-size="2.5" fill="#000080">
<text x="197.7" y="65.4">R336</text>
<text x="129.1" y="73.6">C51</text>
<text x="129.1" y="76.4">0.1uF</text>
<text x="148.3" y="73.6">C52</text>
<text x="148.3" y="76.4">4.7uF</text>
<text x="82.5" y="81.8">R347</text>
<text x="60.6" y="84.6">TP123</text>
<text x="370.5" y="87.3">C318</text>
<text x="60.6" y="92.8">TP122</text>
<text x="302" y="90.1">R341</text>
<text x="312.9" y="95.5">U8</text>
<text x="351.4" y="90.1">R342</text>
<text x="370.5" y="90.1">0.1uF</text>
<text x="96.2" y="98.3">U7</text>
<text x="310.2" y="125.7">25LC320A-I/SN</text>
<text x="71.5" y="133.4">TP126</text>
<text x="109.9" y="134">N25Q256A13EF840</text>
<text x="315.7" y="155.9">R344</text>
<text x="315.7" y="150.4">R343</text>
<text x="329.4" y="155.9">0 DNP</text>
<text x="329.4" y="150.4">0 DNP</text>
<text x="315.7" y="161.4">R345</text>
<text x="329.4" y="161.4">0 DNP</text>
<text x="315.7" y="166.9">R346</text>
<text x="329.4" y="166.9">0 DNP</text>
<text x="129.1" y="169.6">C53</text>
<text x="129.1" y="172.4">0.1uF</text>
<text x="148.3" y="169.6">C54</text>
<text x="148.3" y="172.4">4.7uF</text>
<text x="82.5" y="177.8">R348</text>
<text x="60.6" y="180.6">TP128</text>
<text x="60.6" y="188.8">TP127</text>
<text x="96.2" y="194.3">U9</text>
<text x="109.9" y="230">N25Q256A13EF840</text>
</g>
<g font-size="2.5" fill="#004080">
<text x="97.6" y="102.7">DQ0</text>
<text x="108.3" y="105.5" transform="rotate(-90 108.3 105.5)">VCC</text>
<text x="111.8" y="102.7">DQ1</text>
<text x="314.3" y="102.7">CS</text>
<text x="325.6" y="102.7">VCC</text>
<text x="97.6" y="113.7">S</text>
<text x="97.6" y="108.2">C</text>
<text x="314.3" y="108.2">SO</text>
<text x="314.3" y="113.7">WP</text>
<text x="324" y="108.2">HOLD</text>
<text x="325.7" y="113.7">SCK</text>
<text x="97.6" y="119.2">W/VPP/DQ2</text>
<text x="314.3" y="119.2">VSS</text>
<text x="328.5" y="119.2">SI</text>
<text x="97.6" y="124.6">HOLD/DQ3</text>
<text x="105.6" y="130.4" transform="rotate(-90 105.6 130.4)">EP</text>
<text x="108.3" y="130.4" transform="rotate(-90 108.3 130.4)">VSS</text>
<text x="97.6" y="198.7">DQ0</text>
<text x="108.3" y="201.5" transform="rotate(-90 108.3 201.5)">VCC</text>
<text x="111.8" y="198.7">DQ1</text>
<text x="97.6" y="209.7">S</text>
<text x="97.6" y="204.2">C</text>
<text x="97.6" y="215.2">W/VPP/DQ2</text>
<text x="97.6" y="220.6">HOLD/DQ3</text>
<text x="105.6" y="226.4" transform="rotate(-90 105.6 226.4)">EP</text>
<text x="108.3" y="226.4" transform="rotate(-90 108.3 226.4)">VSS</text>
</g>
<g font-size="2">
<text x="44.1" y="2.1">5</text>
<text x="126.4" y="2.1">4</text>
<text x="208.7" y="2.1">3</text>
<text x="291" y="2.1">2</text>
<text x="373.3" y="2.1">1</text>
<text x=".9" y="37.1">D</text>
<text x="415.2" y="37.1">D</text>
<text x=".9" y="102.3">C</text>
<text x="415.2" y="102.3">C</text>
<text x=".9" y="167.4">B</text>
<text x="415.2" y="167.4">B</text>
<text x=".9" y="232.6">A</text>
<text x="415.2" y="232.6">A</text>
<text x="44.1" y="265.5">5</text>
<text x="126.4" y="265.5">4</text>
<text x="208.7" y="265.5">3</text>
<text x="291" y="265.5">2</text>
<text x="373.3" y="265.5">1</text>
</g>
</svg>
